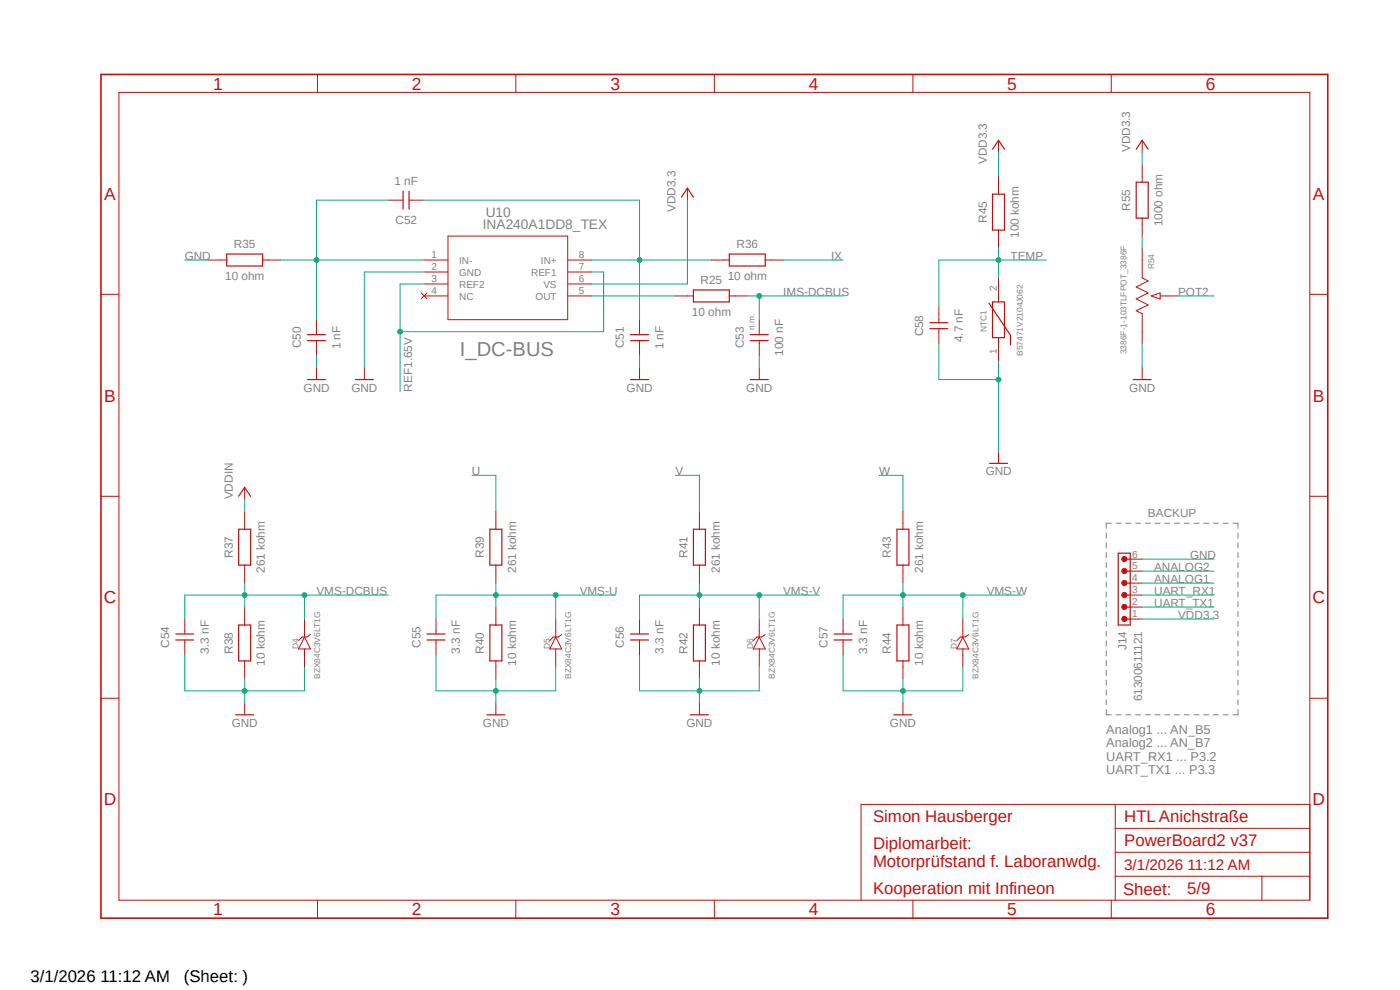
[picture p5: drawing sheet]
<svg xmlns="http://www.w3.org/2000/svg" width="297mm" height="210mm" viewBox="0 0 297 210" stroke-linecap="round" stroke-linejoin="round" font-family="sans-serif">
<path d="M20.9 15.5l261.2 179.8M282.1 15.5l-261.2 179.8" fill="none" stroke="#fff" stroke-width=".21"/>
<g fill="none" stroke="#808080" stroke-width=".21">
<path d="M234.7 113.1v1.1M234.7 115.1v1.1M234.7 117.2v1.1M234.7 119.3v1.1M235.8 111h-1.1v1.1M236.8 111h1M238.8 111h1.1M240.9 111h1.1M243 111h1.1M245 111h1.1M247.1 111h1.1M249.2 111h1"/>
<path d="M251.2 111h1.1M253.3 111h1.1M255.4 111h1.1M257.4 111h1.1M259.5 111h1.1M261.6 111h1v1.1M262.6 113.1v1.1M262.6 115.1v1.1M262.6 117.2v1.1M262.6 119.3v1.1M234.7 121.4v1.1M234.7 123.5v1"/>
<path d="M234.7 125.6v1.1M234.7 127.6v1.1M234.7 129.7v1.1M234.7 131.8v1.1M234.7 133.9v1.1M234.7 136v1M234.7 138v1.1M262.6 121.4v1.1M262.6 123.5v1M262.6 125.6v1.1M262.6 127.6v1.1M262.6 129.7v1.1"/>
<path d="M262.6 131.8v1.1M262.6 133.9v1.1M262.6 136v1M262.6 138v1.1M234.7 140.1v1.1M234.7 142.2v1.1M234.7 144.3v1.1M234.7 146.4v1M234.7 148.5v1M234.7 150.5v1.1h1.1M236.8 151.6h1M238.8 151.6h1.1"/>
<path d="M240.9 151.6h1.1M243 151.6h1.1M245 151.6h1.1M247.1 151.6h1.1M249.2 151.6h1M251.2 151.6h1.1M253.3 151.6h1.1M255.4 151.6h1.1M257.4 151.6h1.1M259.5 151.6h1.1M262.6 140.1v1.1M262.6 142.2v1.1"/>
<path d="M262.6 144.3v1.1M262.6 146.4v1M262.6 148.5v1M262.6 150.5v1.1h-1"/>
</g>
<g fill="none" stroke="#c90d0c" stroke-width=".21">
<path d="M25.2 19.6h252.7v171.4h-252.7zM67.4 15.8v3.8M109.4 15.8v3.8M151.6 15.8v3.8M193.7 15.8v3.8M235.8 15.8v3.8M145.8 39.9v2.6M211.8 29.8v2.5M211.8 37.4v3.8M242.3 29.8v2.5M242.3 34.8v3.9M44.3 55.2h3.8"/>
<path d="M55.7 55.2h3.8M82.4 42.5h3.1M86.8 42.5h3.2M90 55.2h5M90 57.7h5M95 50.1h25.4v17.7h-25.4zM120.4 55.2h5.1M120.4 57.7h5.1M150.9 55.2h3.8M162.3 55.2h3.9M211.8 48.8v3.8M211.8 59v5.1"/>
<path d="M242.3 46.3v3.8M242.3 52.6v6.4l1.3 .6-2.6 1.3 2.6 1.2-2.6 1.3 2.6 1.3-2.6 1.2 1.3 .6v6.4M21.4 62.4h3.8M67.1 67.8v3.2M67.1 72.3v3.1M67.1 78v2.5M77.3 78v2.5M89.4 62.1l1.2 1.3M90 60.2h5M90 62.8h5M90.6 62.1l-1.2 1.3M120.4 60.2h5.1"/>
<path d="M120.4 62.8h5.1M135.7 67.8v3.2M135.7 72.3v3.1M135.7 78v2.5M161.1 67.8v3.2M161.1 72.3v3.1M161.1 78v2.5M199.2 65.3v3.2M199.2 69.7v3.2M211.8 71.6v5.1M242.3 78v2.5M244.2 62.8l1.9-.7v1.3z"/>
<path d="M246.1 62.8h3.8M277.9 62.4h3.8M211.8 95.8v2.5M21.4 105.3h3.8M51.9 103.4v2.5M51.9 108.5v3.8M51.9 119.9v3.8M105.2 108.5v3.8M105.2 119.9v3.8M148.4 108.5v3.8M148.4 119.9v3.8M191.6 108.5v3.8"/>
<path d="M191.6 119.9v3.8M239.8 118.6h2.5M277.9 105.3h3.8M39.2 131.3v3.2M39.2 135.8v3.1M51.9 128.8v3.8M64.6 131.3v3.8M64.6 137.7v3.8M64.6 135.1l1.3 2.6h-2.6zM65.9 134.6l-.8 .5h-1l-.8 .8M92.5 131.3v3.2M92.5 135.8v3.1"/>
<path d="M105.2 128.8v3.8M117.9 135.1l1.3 2.6h-2.6zM117.9 131.3v3.8M117.9 137.7v3.8M119.2 134.6l-.8 .5h-1l-.8 .8M135.7 131.3v3.2M135.7 135.8v3.1M148.4 128.8v3.8M161.1 131.3v3.8M161.1 137.7v3.8M161.1 135.1l1.2 2.6h-2.5zM162.3 134.6l-.7 .5h-1l-.8 .8"/>
<path d="M178.9 131.3v3.2M178.9 135.8v3.1M191.6 128.8v3.8M204.3 135.1l1.2 2.6h-2.5zM204.3 131.3v3.8M204.3 137.7v3.8M205.5 134.6l-.7 .5h-1l-.8 .8M239.8 131.3h2.5M239.8 128.8h2.5M239.8 126.2h2.5M239.8 123.7h2.5M239.8 121.2h2.5"/>
<path d="M21.4 148.1h3.8M51.9 140.2v3.8M51.9 149.1v2.5M105.2 140.2v3.8M105.2 149.1v2.5M148.4 140.2v3.8M148.4 149.1v2.5M191.6 140.2v3.8M191.6 149.1v2.5M277.9 148.1h3.8M236.6 170.6v20.4M236.6 175.7h41.3"/>
<path d="M277.9 170.6h-95.2v20.4M67.4 191v3.8M109.4 191v3.8M151.6 191v3.8M193.7 191v3.8M235.8 191v3.8M236.6 185.9h41.3M236.6 180.8h41.3M267.7 185.9v5.1"/>
</g>
<path d="M21.4 15.8h260.3v179h-260.3z" fill="none" stroke="#c90d0c" stroke-width=".34"/>
<g fill="none" stroke="#c90d0c" stroke-width=".25">
<path d="M210.6 31.7l1.2-1.9 1.3 1.9M241 31.7l1.3-1.9 1.3 1.9M241 38.7h2.6v7.6h-2.6zM48.1 53.9h7.6v2.5h-7.6zM85.5 40.6v3.8M86.8 40.6v3.8M144.6 41.8l1.2-1.9 1.3 1.9M154.7 53.9h7.6v2.5h-7.6zM210.6 41.2h2.5v7.6h-2.5zM65.2 71h3.8M65.2 72.3h3.8M133.8 71h3.8"/>
<path d="M133.8 72.3h3.8M159.2 71h3.8M159.2 72.3h3.8M197.3 68.5h3.8M197.3 69.7h3.8M209.8 64.3l4.6 6.8v2.1M210.6 64.1h2.5v7.5h-2.5zM65.2 80.5h3.8M75.4 80.5h3.8M133.8 80.5h3.8M159.2 80.5h3.8M209.9 98.3h3.8"/>
<path d="M240.4 80.5h3.8M50.6 105.3l1.3-1.9 1.3 1.9M50.6 112.3h2.6v7.6h-2.6zM103.9 112.3h2.6v7.6h-2.6zM147.1 112.3h2.5v7.6h-2.5zM190.3 112.3h2.5v7.6h-2.5zM237.2 117.3h2.6v15.3h-2.6zM238.5 118.6h1.3M37.3 134.5h3.8M37.3 135.8h3.8M50.6 132.6h2.6v7.6h-2.6zM90.6 134.5h3.8"/>
<path d="M90.6 135.8h3.8M103.9 132.6h2.6v7.6h-2.6zM133.8 134.5h3.8M133.8 135.8h3.8M147.1 132.6h2.5v7.6h-2.5zM177 134.5h3.8M177 135.8h3.8M190.3 132.6h2.5v7.6h-2.5zM238.5 131.3h1.3M238.5 128.8h1.3M238.5 126.2h1.3M238.5 123.7h1.3"/>
<path d="M238.5 121.2h1.3M50 151.6h3.8M103.3 151.6h3.8M146.5 151.6h3.8M189.7 151.6h3.8"/>
</g>
<circle cx="238.5" cy="131.3" r=".57" fill="#c90d0c"/>
<circle cx="238.5" cy="131.3" r=".57" fill="none" stroke="#c90d0c" stroke-width=".21"/>
<circle cx="238.5" cy="128.8" r=".57" fill="#c90d0c"/>
<circle cx="238.5" cy="128.8" r=".57" fill="none" stroke="#c90d0c" stroke-width=".21"/>
<circle cx="238.5" cy="126.2" r=".57" fill="#c90d0c"/>
<circle cx="238.5" cy="126.2" r=".57" fill="none" stroke="#c90d0c" stroke-width=".21"/>
<circle cx="238.5" cy="123.7" r=".57" fill="#c90d0c"/>
<circle cx="238.5" cy="123.7" r=".57" fill="none" stroke="#c90d0c" stroke-width=".21"/>
<circle cx="238.5" cy="121.1" r=".57" fill="#c90d0c"/>
<circle cx="238.5" cy="121.1" r=".57" fill="none" stroke="#c90d0c" stroke-width=".21"/>
<circle cx="238.5" cy="118.6" r=".57" fill="#c90d0c"/>
<g fill="none" stroke="#c90d0c" stroke-width=".21">
<path d="M143.3 62.8h3.8M154.7 62.8h3.8"/>
<circle cx="238.5" cy="118.6" r=".57"/>
</g>
<path d="M147.1 61.5h7.6v2.6h-7.6z" fill="none" stroke="#c90d0c" stroke-width=".25"/>
<path d="M39.2 55.2h5.1M90 57.7h-12.7v20.3M67.1 75.4v2.6M135.7 75.4v2.6M161.1 75.4v2.6M51.9 144v5.1M64.6 141.5v5.1h-12.7" fill="none" stroke="#0dab76" stroke-width=".21"/>
<circle cx="51.9" cy="146.6" r=".51" fill="#0dab76"/>
<g fill="none" stroke="#0dab76" stroke-width=".21">
<path d="M39.2 138.9v7.7h12.7M105.2 144v5.1M117.9 141.5v5.1h-12.7"/>
<circle cx="51.9" cy="146.6" r=".51"/>
</g>
<circle cx="105.2" cy="146.6" r=".51" fill="#0dab76"/>
<g fill="none" stroke="#0dab76" stroke-width=".21">
<path d="M92.5 138.9v7.7h12.7M148.4 144v5.1M161.1 141.5v5.1h-12.7"/>
<circle cx="105.2" cy="146.6" r=".51"/>
</g>
<circle cx="148.4" cy="146.6" r=".51" fill="#0dab76"/>
<g fill="none" stroke="#0dab76" stroke-width=".21">
<path d="M135.7 138.9v7.7h12.7M191.6 144v5.1M204.3 141.5v5.1h-12.7"/>
<circle cx="148.4" cy="146.6" r=".51"/>
</g>
<circle cx="191.6" cy="146.6" r=".51" fill="#0dab76"/>
<g fill="none" stroke="#0dab76" stroke-width=".21">
<path d="M199.2 72.9v7.6h12.6M211.8 76.7v19.1M178.9 138.9v7.7h12.7"/>
<circle cx="191.6" cy="146.6" r=".51"/>
</g>
<circle cx="211.8" cy="80.5" r=".51" fill="#0dab76"/>
<g fill="none" stroke="#0dab76" stroke-width=".21">
<path d="M211.8 32.3v5.1M242.3 32.3v2.5M125.5 57.7h2.6v12.7h-43.2M145.8 42.5v17.7h-20.3M166.2 55.2h12.7M90 60.2h-5.1v22.9M242.3 72.9v5.1M242.3 118.6h15.3M242.3 131.3h15.3"/>
<circle cx="211.8" cy="80.5" r=".51"/>
</g>
<circle cx="84.9" cy="70.4" r=".51" fill="#0dab76"/>
<g fill="none" stroke="#0dab76" stroke-width=".21">
<path d="M90 42.5h45.7v25.3M125.5 55.2h25.4"/>
<circle cx="84.9" cy="70.4" r=".51"/>
</g>
<circle cx="135.7" cy="55.2" r=".51" fill="#0dab76"/>
<g fill="none" stroke="#0dab76" stroke-width=".21">
<path d="M158.5 62.8h20.4M161.1 62.8v5"/>
<circle cx="135.7" cy="55.2" r=".51"/>
</g>
<circle cx="161.1" cy="62.8" r=".51" fill="#0dab76"/>
<g fill="none" stroke="#0dab76" stroke-width=".21">
<path d="M51.9 105.9v2.6M51.9 123.7v5.1M51.9 126.2h12.7"/>
<circle cx="161.1" cy="62.8" r=".51"/>
</g>
<circle cx="51.9" cy="126.2" r=".51" fill="#0dab76"/>
<g fill="none" stroke="#0dab76" stroke-width=".21">
<path d="M82.4 126.2h-17.8v5.1"/>
<circle cx="51.9" cy="126.2" r=".51"/>
</g>
<circle cx="64.6" cy="126.2" r=".51" fill="#0dab76"/>
<g fill="none" stroke="#0dab76" stroke-width=".21">
<path d="M51.9 126.2h-12.7v5.1M105.2 123.7v5.1M117.9 126.2v5.1M130.6 126.2h-38.1v5.1"/>
<circle cx="64.6" cy="126.2" r=".51"/>
</g>
<circle cx="105.2" cy="126.2" r=".51" fill="#0dab76"/>
<circle cx="105.2" cy="126.2" r=".51" fill="none" stroke="#0dab76" stroke-width=".21"/>
<circle cx="117.9" cy="126.2" r=".51" fill="#0dab76"/>
<g fill="none" stroke="#0dab76" stroke-width=".21">
<path d="M100.1 100.8h5.1v7.7M143.3 100.8h5.1v7.7M148.4 123.7v5.1M161.1 126.2v5.1M173.8 126.2h-38.1v5.1"/>
<circle cx="117.9" cy="126.2" r=".51"/>
</g>
<circle cx="148.4" cy="126.2" r=".51" fill="#0dab76"/>
<circle cx="148.4" cy="126.2" r=".51" fill="none" stroke="#0dab76" stroke-width=".21"/>
<circle cx="161.1" cy="126.2" r=".51" fill="#0dab76"/>
<g fill="none" stroke="#0dab76" stroke-width=".21">
<path d="M191.6 123.7v5.1M204.3 126.2v5.1M216.9 126.2h-38v5.1"/>
<circle cx="161.1" cy="126.2" r=".51"/>
</g>
<circle cx="191.6" cy="126.2" r=".51" fill="#0dab76"/>
<circle cx="191.6" cy="126.2" r=".51" fill="none" stroke="#0dab76" stroke-width=".21"/>
<circle cx="204.3" cy="126.2" r=".51" fill="#0dab76"/>
<g fill="none" stroke="#0dab76" stroke-width=".21">
<path d="M211.8 52.6v6.4M222 55.2h-22.8v10.1M186.5 100.8h5.1v7.7"/>
<circle cx="204.3" cy="126.2" r=".51"/>
</g>
<circle cx="211.8" cy="55.2" r=".51" fill="#0dab76"/>
<g fill="none" stroke="#0dab76" stroke-width=".21">
<path d="M59.5 55.2h30.5M82.4 42.5h-15.3v25.3M242.3 50.1v2.5M249.9 62.8h7.7M242.3 121.2h15.3M242.3 123.7h15.3M242.3 126.2h15.3M242.3 128.8h15.3"/>
<circle cx="211.8" cy="55.2" r=".51"/>
</g>
<circle cx="67.1" cy="55.2" r=".51" fill="#0dab76"/>
<g fill="none" stroke="#0dab76" stroke-width=".21">
<path d="M125.5 62.8h17.8"/>
<circle cx="67.1" cy="55.2" r=".51"/>
</g>
<text font-size="4.3" fill="#808080" x="97.6" y="75.4">I_DC-BUS</text>
<g font-size="3.7" fill="#c90d0c">
<text x="45.3" y="19">1</text>
<text x="87.4" y="19">2</text>
<text x="129.5" y="19">3</text>
<text x="171.6" y="19">4</text>
<text x="213.7" y="19">5</text>
<text x="255.8" y="19">6</text>
<text x="22.1" y="42.3">A</text>
<text x="278.6" y="42.3">A</text>
<text x="22.1" y="85.2">B</text>
<text x="278.6" y="85.2">B</text>
<text x="22" y="128">C</text>
<text x="278.5" y="128">C</text>
<text x="22" y="170.9">D</text>
<text x="278.5" y="170.9">D</text>
<text x="45.3" y="194.2">1</text>
<text x="87.4" y="194.2">2</text>
<text x="129.5" y="194.2">3</text>
<text x="171.6" y="194.2">4</text>
<text x="213.7" y="194.2">5</text>
<text x="255.8" y="194.2">6</text>
</g>
<g font-size="3.6" fill="#c90d0c">
<text x="185.2" y="174.5">Simon Hausberger</text>
<text x="238.5" y="174.5">HTL Anichstraße</text>
<text x="238.5" y="179.5">PowerBoard2 v37</text>
<text x="185.2" y="180">Diplomarbeit:</text>
<text x="185.2" y="183.9">Motorprüfstand f. Laboranwdg.</text>
<text x="185.2" y="189.7">Kooperation mit Infineon</text>
<text x="238.3" y="189.8">Sheet:</text>
<text x="251.8" y="189.7">5/9</text>
</g>
<g font-size="3.6">
<text x="6.5" y="208.3">3/1/2026 11:12 AM</text>
<text x="39" y="208.3">(Sheet: )</text>
</g>
<text font-size="3.2" fill="#c90d0c" x="238.5" y="184.6">3/1/2026 11:12 AM</text>
<g font-size="2.9" fill="#808080">
<text x="103" y="46">U10</text>
<text x="102.4" y="48.6">INA240A1DD8_TEX</text>
</g>
<g font-size="2.7" fill="#808080">
<text x="234.7" y="155.7">Analog1 ... AN_B5</text>
<text x="234.7" y="158.5">Analog2 ... AN_B7</text>
<text x="234.7" y="161.4">UART_RX1 ... P3.2</text>
<text x="234.7" y="164.3">UART_TX1 ... P3.3</text>
</g>
<g font-size="2.5" fill="#808080">
<text x="209.3" y="34.8" transform="rotate(-90 209.3 34.8)">VDD3.3</text>
<text x="239.8" y="32.3" transform="rotate(-90 239.8 32.3)">VDD3.3</text>
<text x="83.7" y="39.2">1 nF</text>
<text x="83.9" y="47.5">C52</text>
<text x="143.3" y="45" transform="rotate(-90 143.3 45)">VDD3.3</text>
<text x="209.3" y="47.3" transform="rotate(-90 209.3 47.3)">R45</text>
<text x="239.8" y="44.7" transform="rotate(-90 239.8 44.7)">R55</text>
<text x="49.6" y="52.6">R35</text>
<text x="156.2" y="52.6">R36</text>
<text x="216.2" y="50.5" transform="rotate(-90 216.2 50.5)">100 kohm</text>
<text x="246.6" y="48" transform="rotate(-90 246.6 48)">1000 ohm</text>
<text x="39.2" y="55.2">GND</text>
<text x="47.8" y="59.5">10 ohm</text>
<text x="154.4" y="59.5">10 ohm</text>
<text x="176.3" y="55.2">IX</text>
<text x="214.4" y="55.2">TEMP</text>
<text x="148.6" y="60.2">R25</text>
<text x="166.2" y="62.8">IMS-DCBUS</text>
<text x="249.9" y="62.8">POT2</text>
<text x="146.8" y="67.1">10 ohm</text>
<text x="195.9" y="71.4" transform="rotate(-90 195.9 71.4)">C58</text>
<text x="63.8" y="73.9" transform="rotate(-90 63.8 73.9)">C50</text>
<text x="72.2" y="74.1" transform="rotate(-90 72.2 74.1)">1 nF</text>
<text x="132.4" y="73.9" transform="rotate(-90 132.4 73.9)">C51</text>
<text x="140.8" y="74.1" transform="rotate(-90 140.8 74.1)">1 nF</text>
<text x="157.8" y="73.9" transform="rotate(-90 157.8 73.9)">C53</text>
<text x="166.2" y="75.5" transform="rotate(-90 166.2 75.5)">100 nF</text>
<text x="204.3" y="72.6" transform="rotate(-90 204.3 72.6)">4.7 nF</text>
<text x="64.4" y="83.1">GND</text>
<text x="74.6" y="83.1">GND</text>
<text x="87.5" y="83.1" transform="rotate(-90 87.5 83.1)">REF1.65V</text>
<text x="132.9" y="83.1">GND</text>
<text x="158.3" y="83.1">GND</text>
<text x="239.6" y="83.1">GND</text>
<text x="100.1" y="100.8">U</text>
<text x="143.3" y="100.8">V</text>
<text x="186.5" y="100.8">W</text>
<text x="209.1" y="100.8">GND</text>
<text x="49.4" y="105.9" transform="rotate(-90 49.4 105.9)">VDDIN</text>
<text x="243.5" y="109.7">BACKUP</text>
<text x="49.4" y="118.4" transform="rotate(-90 49.4 118.4)">R37</text>
<text x="102.7" y="118.4" transform="rotate(-90 102.7 118.4)">R39</text>
<text x="145.8" y="118.4" transform="rotate(-90 145.8 118.4)">R41</text>
<text x="189" y="118.4" transform="rotate(-90 189 118.4)">R43</text>
<text x="252.5" y="118.6">GND</text>
<text x="56.2" y="121.5" transform="rotate(-90 56.2 121.5)">261 kohm</text>
<text x="109.5" y="121.5" transform="rotate(-90 109.5 121.5)">261 kohm</text>
<text x="152.7" y="121.5" transform="rotate(-90 152.7 121.5)">261 kohm</text>
<text x="195.9" y="121.5" transform="rotate(-90 195.9 121.5)">261 kohm</text>
<text x="244.9" y="121.2">ANALOG2</text>
<text x="244.9" y="123.7">ANALOG1</text>
<text x="67.1" y="126.2">VMS-DCBUS</text>
<text x="123" y="126.2">VMS-U</text>
<text x="166.2" y="126.2">VMS-V</text>
<text x="209.3" y="126.2">VMS-W</text>
<text x="244.9" y="126.2">UART_RX1</text>
<text x="244.9" y="128.8">UART_TX1</text>
<text x="249.9" y="131.3">VDD3.3</text>
<text x="35.9" y="137.4" transform="rotate(-90 35.9 137.4)">C54</text>
<text x="89.2" y="137.4" transform="rotate(-90 89.2 137.4)">C55</text>
<text x="132.4" y="137.4" transform="rotate(-90 132.4 137.4)">C56</text>
<text x="175.6" y="137.4" transform="rotate(-90 175.6 137.4)">C57</text>
<text x="239" y="137.9" transform="rotate(-90 239 137.9)">J14</text>
<text x="44.3" y="138.6" transform="rotate(-90 44.3 138.6)">3.3 nF</text>
<text x="49.4" y="138.7" transform="rotate(-90 49.4 138.7)">R38</text>
<text x="56.2" y="141.2" transform="rotate(-90 56.2 141.2)">10 kohm</text>
<text x="97.6" y="138.6" transform="rotate(-90 97.6 138.6)">3.3 nF</text>
<text x="102.7" y="138.7" transform="rotate(-90 102.7 138.7)">R40</text>
<text x="109.5" y="141.2" transform="rotate(-90 109.5 141.2)">10 kohm</text>
<text x="140.8" y="138.6" transform="rotate(-90 140.8 138.6)">3.3 nF</text>
<text x="145.8" y="138.7" transform="rotate(-90 145.8 138.7)">R42</text>
<text x="152.7" y="141.2" transform="rotate(-90 152.7 141.2)">10 kohm</text>
<text x="183.9" y="138.6" transform="rotate(-90 183.9 138.6)">3.3 nF</text>
<text x="189" y="138.7" transform="rotate(-90 189 138.7)">R44</text>
<text x="195.9" y="141.2" transform="rotate(-90 195.9 141.2)">10 kohm</text>
<text x="242.3" y="148.8" transform="rotate(-90 242.3 148.8)">61300611121</text>
<text x="49.1" y="154.2">GND</text>
<text x="102.4" y="154.2">GND</text>
<text x="145.6" y="154.2">GND</text>
<text x="188.8" y="154.2">GND</text>
</g>
<g font-size="2.1" fill="#808080">
<text x="91.5" y="54.8">1</text>
<text x="91.5" y="57.3">2</text>
<text x="91.5" y="59.9">3</text>
<text x="97.4" y="55.9">IN-</text>
<text x="97.4" y="58.5">GND</text>
<text x="112.7" y="58.5">REF1</text>
<text x="114.8" y="55.9">IN+</text>
<text x="122.8" y="59.9">6</text>
<text x="122.8" y="57.3">7</text>
<text x="122.8" y="54.8">8</text>
<text x="91.5" y="62.4">4</text>
<text x="97.4" y="61">REF2</text>
<text x="97.4" y="63.5">NC</text>
<text x="113.6" y="63.5">OUT</text>
<text x="115.3" y="61">VS</text>
<text x="122.8" y="62.4">5</text>
<text x="211.5" y="61.7" transform="rotate(-90 211.5 61.7)">2</text>
<text x="211.5" y="75.2" transform="rotate(-90 211.5 75.2)">1</text>
<text x="240.2" y="118.3">6</text>
<text x="240.2" y="125.9">3</text>
<text x="240.2" y="123.3">4</text>
<text x="240.2" y="120.8">5</text>
<text x="240.2" y="130.9">1</text>
<text x="240.2" y="128.4">2</text>
</g>
<g font-size="1.8" fill="#808080">
<text x="244.9" y="57.2" transform="rotate(-90 244.9 57.2)">R54</text>
<text x="160.1" y="70.1" transform="rotate(-90 160.1 70.1)">n.m.</text>
<text x="209.3" y="70.4" transform="rotate(-90 209.3 70.4)">NTC1</text>
<text x="217" y="75.5" transform="rotate(-90 217 75.5)">B57471V2104J062</text>
<text x="239" y="75.1" transform="rotate(-90 239 75.1)">3386F-1-103TLFPOT_3386F</text>
<text x="63.3" y="137.7" transform="rotate(-90 63.3 137.7)">D4</text>
<text x="116.6" y="137.7" transform="rotate(-90 116.6 137.7)">D5</text>
<text x="159.8" y="137.7" transform="rotate(-90 159.8 137.7)">D6</text>
<text x="203" y="137.7" transform="rotate(-90 203 137.7)">D7</text>
<text x="67.9" y="144" transform="rotate(-90 67.9 144)">BZX84C3V6LT1G</text>
<text x="121.2" y="144" transform="rotate(-90 121.2 144)">BZX84C3V6LT1G</text>
<text x="164.4" y="144" transform="rotate(-90 164.4 144)">BZX84C3V6LT1G</text>
<text x="207.6" y="144" transform="rotate(-90 207.6 144)">BZX84C3V6LT1G</text>
</g>
</svg>
